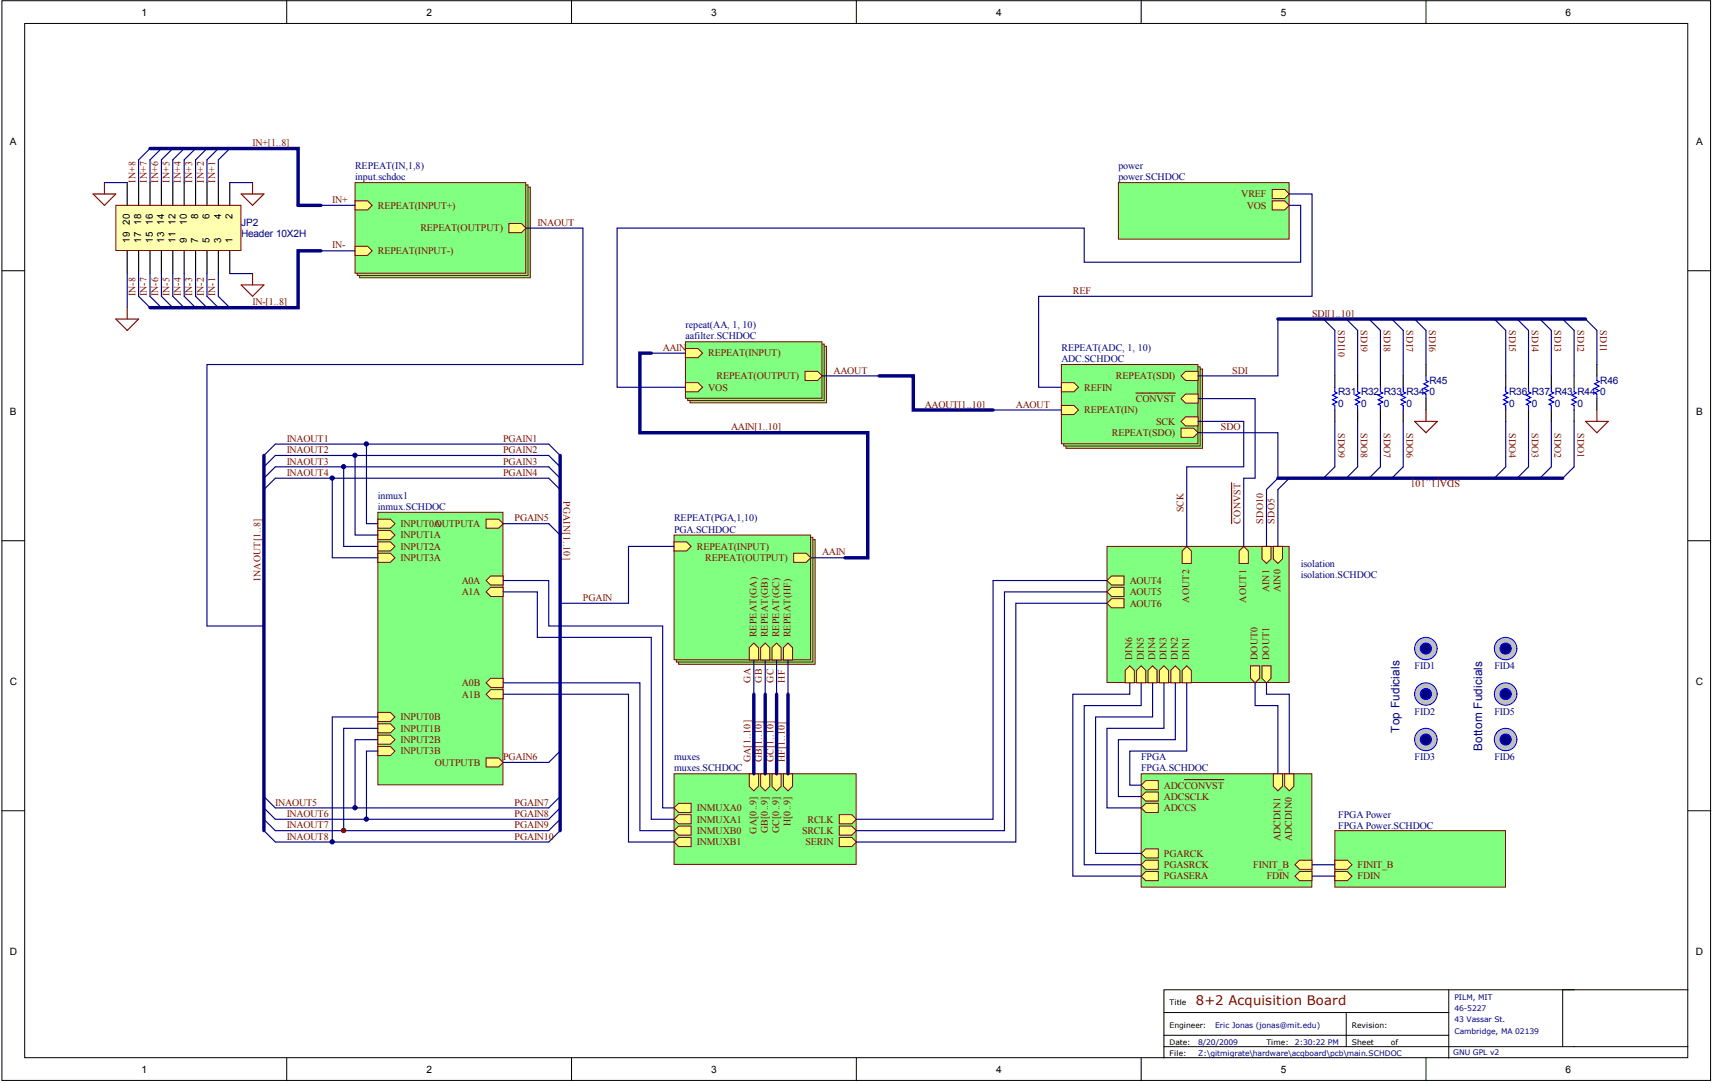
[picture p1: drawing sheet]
<svg xmlns="http://www.w3.org/2000/svg" width="275mm" height="174mm" viewBox="0 0 275 174" stroke-linecap="round" stroke-linejoin="round" font-family="sans-serif">
<g fill="#fff" stroke="#000" stroke-width=".16">
<path d="M.3 .1h274.5v173.4h-274.5z"/>
<path d="M4 3.8h267.1v166.1h-267.1z"/>
</g>
<g fill="none" stroke="#000" stroke-width=".16">
<path d="M46.1 .1v3.7M91.8 .1v3.7M137.6 .1v3.7M183.3 .1v3.7M229.1 .1v3.7M.3 43.5h3.7M271.2 43.5h3.6M.3 86.8h3.7M271.2 86.8h3.6M.3 130.2h3.7M271.2 130.2h3.6M232.7 159v10.9"/>
<path d="M252.9 159h-65.9v10.9M271.2 159h-20.2v9.1M46.1 169.9v3.7M91.8 169.9v3.7M137.6 169.9v3.7M183.3 169.9v3.7M187 162.6h45.7M187 168.1h84.2M187 166.3h45.7M216.3 162.6v5.5M229.1 169.9v3.7"/>
</g>
<circle cx="55.2" cy="133.4" r=".34" fill="#000080" stroke="#000080" stroke-width=".16"/>
<g fill="#80ff80" stroke="#800000" stroke-width=".16">
<path d="M57.8 30.1h27.4v14.5h-27.4z"/>
<path d="M57.4 29.7h27.4v14.5h-27.4z"/>
<path d="M57 29.3h27.5v14.6h-27.5z"/>
</g>
<g fill="#ffff80" stroke="#800000" stroke-width=".16">
<path d="M57 32.2h2.1l.7 .8-.7 .7h-2.1z" fill-rule="evenodd"/>
<path d="M57 39.6h2.1l.7 .7-.7 .7h-2.1z" fill-rule="evenodd"/>
<path d="M81.7 35.9h2.1l.7 .7-.7 .8h-2.1z" fill-rule="evenodd"/>
</g>
<path d="M51.5 33h5.5M51.5 40.3h5.5" fill="none" stroke="#000080" stroke-width=".18"/>
<path d="M18.6 33h20.1v7.2h-20.1z" fill="#ffffb0" stroke="#800000" stroke-width=".16"/>
<g fill="none" stroke="#000" stroke-width=".18">
<path d="M20.4 29.3v3.7M22.3 29.3v3.7M24.1 29.3v3.7M25.9 29.3v3.7M27.8 29.3v3.7M29.6 29.3v3.7M31.4 29.3v3.7M33.2 29.3v3.7M35.1 29.3v3.7M36.9 29.3v3.7M20.4 40.3v3.6M22.3 40.3v3.6"/>
<path d="M24.1 40.3v3.6M25.9 40.3v3.6M27.8 40.3v3.6M29.6 40.3v3.6M31.4 40.3v3.6M33.2 40.3v3.6M35.1 40.3v3.6M36.9 40.3v3.6"/>
</g>
<path d="M24.1 23.8h23.8v9.2h3.6M51.5 40.3h-3.6v9.1h-23.8" fill="none" stroke="#000080" stroke-width=".55"/>
<g fill="none" stroke="#000080" stroke-width=".18">
<path d="M16.8 29.3h3.6M24.1 23.8l-1.8 1.9v3.6M25.9 23.8l-1.8 1.9v3.6M27.8 23.8l-1.9 1.9v3.6M29.6 23.8l-1.8 1.9v3.6M31.4 23.8l-1.8 1.9v3.6M33.2 23.8l-1.8 1.9v3.6M35.1 23.8l-1.9 1.9v3.6M36.9 23.8l-1.8 1.9v3.6M36.9 29.3h3.7M20.4 43.9v5.5M22.3 43.9v3.7l1.8 1.8"/>
<path d="M24.1 43.9v3.7l1.8 1.8M25.9 43.9v3.7l1.9 1.8M27.8 43.9v3.7l1.8 1.8M29.6 43.9v3.7l1.8 1.8M31.4 43.9v3.7l1.8 1.8M33.2 43.9v3.7l1.9 1.8M35.1 43.9v3.7l1.8 1.8M36.9 43.9h3.7"/>
</g>
<path d="M14.9 31.2h3.7l-1.8 1.8zM16.8 29.3v1.9M38.7 31.2h3.7l-1.8 1.8zM40.6 29.3v1.9M18.6 51.2h3.7l-1.9 1.9zM20.4 49.4v1.8M38.7 45.8h3.7l-1.8 1.8zM40.6 43.9v1.9" fill="none" stroke="#800000" stroke-width=".18"/>
<g fill="#80ff80" stroke="#800000" stroke-width=".16">
<path d="M110.8 55.6h22v9.1h-22z"/>
<path d="M110.5 55.3h21.9v9h-21.9z"/>
<path d="M110.1 54.9h21.9v9.1h-21.9z"/>
</g>
<g fill="#ffff80" stroke="#800000" stroke-width=".16">
<path d="M129.3 59.6h2l.8 .8-.8 .7h-2z" fill-rule="evenodd"/>
<path d="M110.1 56h2l.8 .7-.8 .7h-2z" fill-rule="evenodd"/>
<path d="M110.1 61.5h2l.8 .7-.8 .7h-2z" fill-rule="evenodd"/>
</g>
<path d="M42.4 73.1l1.8-1.8h43.9l1.9 1.8M42.4 75l1.8-1.9h43.9l1.9 1.9M42.4 76.8l1.8-1.8h43.9l1.9 1.8M42.4 78.6l1.8-1.8h43.9l1.9 1.8M33.2 100.5h9.2M42.4 127.9l1.8 1.8h43.9l1.9-1.8M42.4 129.7l1.8 1.9h43.9l1.9-1.9M42.4 131.6l1.8 1.8h43.9l1.9-1.8M42.4 133.4l1.8 1.8h43.9l1.9-1.8" fill="none" stroke="#000080" stroke-width=".18"/>
<path d="M42.4 73.1v60.3M90 73.1v60.3" fill="none" stroke="#000080" stroke-width=".55"/>
<path d="M60.7 82.3h20.1v43.7h-20.1z" fill="#80ff80" stroke="#800000" stroke-width=".16"/>
<g fill="#ffff80" stroke="#800000" stroke-width=".16">
<path d="M60.7 83.4h2l.7 .7-.7 .7h-2z" fill-rule="evenodd"/>
<path d="M60.7 85.2h2l.7 .7-.7 .8h-2z" fill-rule="evenodd"/>
<path d="M60.7 87h2l.7 .8-.7 .7h-2z" fill-rule="evenodd"/>
<path d="M60.7 88.8h2l.7 .8-.7 .7h-2z" fill-rule="evenodd"/>
<path d="M78.1 93.2l.7-.7h2v1.5h-2z" fill-rule="evenodd"/>
<path d="M78.1 95.1l.7-.8h2v1.5h-2z" fill-rule="evenodd"/>
<path d="M78.1 83.4h2l.7 .7-.7 .7h-2z" fill-rule="evenodd"/>
<path d="M60.7 114.4h2l.7 .7-.7 .8h-2z" fill-rule="evenodd"/>
<path d="M60.7 116.2h2l.7 .8-.7 .7h-2z" fill-rule="evenodd"/>
<path d="M60.7 118.1h2l.7 .7-.7 .7h-2z" fill-rule="evenodd"/>
<path d="M60.7 119.9h2l.7 .7-.7 .7h-2z" fill-rule="evenodd"/>
<path d="M78.1 109.7l.7-.8h2v1.5h-2z" fill-rule="evenodd"/>
<path d="M78.1 111.5l.7-.7h2v1.4h-2z" fill-rule="evenodd"/>
<path d="M78.1 121.7h2l.7 .7-.7 .8h-2z" fill-rule="evenodd"/>
</g>
<path d="M53.4 76.8v12.8h7.3M55.2 75v12.8h5.5M57 73.1v12.8h3.7M58.9 71.3v12.8h1.8M80.8 84.1h7.3l1.9 1.8M90 120.6l-1.9 1.8" fill="none" stroke="#000080" stroke-width=".18"/>
<g fill="#80ff80" stroke="#800000" stroke-width=".16">
<path d="M109 86.7h21.9v20h-21.9z"/>
<path d="M108.6 86.3h22v20h-22z"/>
<path d="M108.3 85.9h21.9v20.1h-21.9z"/>
</g>
<g fill="#ffff80" stroke="#800000" stroke-width=".16">
<path d="M127.5 88.8h2l.7 .8-.7 .7h-2z" fill-rule="evenodd"/>
<path d="M108.3 87h2l.7 .8-.7 .7h-2z" fill-rule="evenodd"/>
<path d="M125.8 104l.8-.7 .7 .7v2h-1.5z" fill-rule="evenodd"/>
<path d="M120.4 104l.7-.7 .7 .7v2h-1.4z" fill-rule="evenodd"/>
<path d="M122.2 104l.7-.7 .8 .7v2h-1.5z" fill-rule="evenodd"/>
<path d="M124 104l.7-.7 .8 .7v2h-1.5z" fill-rule="evenodd"/>
</g>
<path d="M104.6 56.7h5.5M130.2 89.6h5.5" fill="none" stroke="#000080" stroke-width=".18"/>
<path d="M177.8 87.8h29.3v21.8h-29.3z" fill="#80ff80" stroke="#800000" stroke-width=".16"/>
<g fill="#ffff80" stroke="#800000" stroke-width=".16">
<path d="M202.7 87.8h1.5v2l-.8 .7-.7-.7z" fill-rule="evenodd"/>
<path d="M204.5 87.8h1.5v2l-.7 .7-.8-.7z" fill-rule="evenodd"/>
<path d="M202.7 106.9h1.5v2l-.8 .8-.7-.8z" fill-rule="evenodd"/>
<path d="M200.9 106.9h1.4v2l-.7 .8-.7-.8z" fill-rule="evenodd"/>
<path d="M199 88.5l.8-.7 .7 .7v2h-1.5z" fill-rule="evenodd"/>
<path d="M189.9 88.5l.7-.7 .8 .7v2h-1.5z" fill-rule="evenodd"/>
<path d="M177.8 93.2l.8-.7h2v1.5h-2z" fill-rule="evenodd"/>
<path d="M177.8 95.1l.8-.8h2v1.5h-2z" fill-rule="evenodd"/>
<path d="M177.8 96.9l.8-.8h2v1.5h-2z" fill-rule="evenodd"/>
<path d="M189.9 107.7l.7-.8 .8 .8v2h-1.5z" fill-rule="evenodd"/>
<path d="M188.1 107.7l.7-.8 .7 .8v2h-1.4z" fill-rule="evenodd"/>
<path d="M186.2 107.7l.8-.8 .7 .8v2h-1.5z" fill-rule="evenodd"/>
<path d="M184.4 107.7l.7-.8 .8 .8v2h-1.5z" fill-rule="evenodd"/>
<path d="M182.6 107.7l.7-.8 .7 .8v2h-1.4z" fill-rule="evenodd"/>
<path d="M180.7 107.7l.8-.8 .7 .8v2h-1.5z" fill-rule="evenodd"/>
</g>
<path d="M179.7 29.3h27.4v9.1h-27.4z" fill="#80ff80" stroke="#800000" stroke-width=".16"/>
<g fill="#ffff80" stroke="#800000" stroke-width=".16">
<path d="M204.4 30.4h2l.7 .8-.7 .7h-2z" fill-rule="evenodd"/>
<path d="M204.4 32.2h2l.7 .8-.7 .7h-2z" fill-rule="evenodd"/>
</g>
<path d="M183.3 124.3h27.4v18.2h-27.4z" fill="#80ff80" stroke="#800000" stroke-width=".16"/>
<g fill="#ffff80" stroke="#800000" stroke-width=".16">
<path d="M206.4 124.3h1.4v2l-.7 .7-.7-.7z" fill-rule="evenodd"/>
<path d="M204.5 124.3h1.5v2l-.7 .7-.8-.7z" fill-rule="evenodd"/>
<path d="M183.3 127.9l.7-.7h2.1v1.4h-2.1z" fill-rule="evenodd"/>
<path d="M183.3 129.7l.7-.7h2.1v1.5h-2.1z" fill-rule="evenodd"/>
<path d="M183.3 126.1l.7-.7h2.1v1.4h-2.1z" fill-rule="evenodd"/>
</g>
<path d="M190.3 125.2h6.3" fill="none" stroke="#800000" stroke-width=".18"/>
<g fill="#ffff80" stroke="#800000" stroke-width=".16">
<path d="M183.3 137l.7-.7h2.1v1.5h-2.1z" fill-rule="evenodd"/>
<path d="M183.3 138.9l.7-.8h2.1v1.5h-2.1z" fill-rule="evenodd"/>
<path d="M183.3 140.7l.7-.7h2.1v1.4h-2.1z" fill-rule="evenodd"/>
<path d="M208 138.9l.7-.8h2.1v1.5h-2.1z" fill-rule="evenodd"/>
<path d="M208 140.7l.7-.7h2.1v1.4h-2.1z" fill-rule="evenodd"/>
</g>
<g fill="none" stroke="#000080" stroke-width=".18">
<path d="M207.1 33h1.8v9.1h-34.7v-5.5h-75.1v25.6h11M60.7 115.1h-7.3v20.1M60.7 117h-5.5v16.4M60.7 118.8h-3.7v10.9M181.5 109.7v1.8h-9.2v29.2h11M183.3 109.7v3.6h-9.1v25.6h9.1M185.1 109.7v5.4h-9.1v21.9h7.3M187 109.7v7.3h-9.2v12.7h5.5M188.8 109.7v9.1h-9.1v9.1h3.6M190.6 109.7v10.9h-9.1v5.5h1.8M201.6 109.7v3.6h3.7v11M203.4 109.7v1.8h3.7v12.8"/>
<path d="M60.7 120.6h-1.8v11"/>
</g>
<circle cx="55.2" cy="133.4" r=".34" fill="#800000" stroke="#800000" stroke-width=".16"/>
<path d="M108.3 124.3h29.2v14.5h-29.2z" fill="#80ff80" stroke="#800000" stroke-width=".16"/>
<g fill="#ffff80" stroke="#800000" stroke-width=".16">
<path d="M134.8 130.8h2l.8 .8-.8 .7h-2z" fill-rule="evenodd"/>
<path d="M134.8 132.7h2l.8 .7-.8 .7h-2z" fill-rule="evenodd"/>
<path d="M134.8 134.5h2l.8 .7-.8 .8h-2z" fill-rule="evenodd"/>
<path d="M108.3 129.7l.7-.7h2v1.5h-2z" fill-rule="evenodd"/>
<path d="M108.3 131.6l.7-.8h2v1.5h-2z" fill-rule="evenodd"/>
<path d="M108.3 133.4l.7-.7h2v1.4h-2z" fill-rule="evenodd"/>
<path d="M108.3 135.2l.7-.7h2v1.5h-2z" fill-rule="evenodd"/>
<path d="M125.8 124.3h1.5v2l-.7 .7-.8-.7z" fill-rule="evenodd"/>
<path d="M120.4 124.3h1.4v2l-.7 .7-.7-.7z" fill-rule="evenodd"/>
<path d="M122.2 124.3h1.5v2l-.8 .7-.7-.7z" fill-rule="evenodd"/>
<path d="M124 124.3h1.5v2l-.8 .7-.7-.7z" fill-rule="evenodd"/>
</g>
<path d="M84.5 36.6h9.1v21.9h-60.4v42M108.3 87.8h-7.3v9.1h-11M177.8 96.9h-14.6v38.3h-25.6M177.8 95.1h-16.4v38.3h-23.8M177.8 93.2h-18.3v38.4h-21.9M121.1 106v5.5M122.9 106v5.5M124.7 106v5.5M126.6 106v5.5M80.8 122.4h7.3" fill="none" stroke="#000080" stroke-width=".18"/>
<path d="M104.6 56.7h-1.8v12.8h36.6v20.1h-3.7M121.1 111.5v12.8M122.9 111.5v12.8M124.7 111.5v12.8M126.6 111.5v12.8" fill="none" stroke="#000080" stroke-width=".55"/>
<path d="M214.4 133.4h27.4v9.1h-27.4z" fill="#80ff80" stroke="#800000" stroke-width=".16"/>
<g fill="#ffff80" stroke="#800000" stroke-width=".16">
<path d="M214.4 138.1h2l.8 .8-.8 .7h-2z" fill-rule="evenodd"/>
<path d="M214.4 140h2l.8 .7-.8 .7h-2z" fill-rule="evenodd"/>
</g>
<path d="M80.8 93.2h7.3v7.3h18.3v29.2h1.9M80.8 95.1h5.5v7.3h18.3v29.2h3.7M80.8 109.7h22v23.7h5.5M80.8 111.5h20.2v23.7h7.3M210.8 138.9h3.6M210.8 140.7h3.6" fill="none" stroke="#000080" stroke-width=".18"/>
<path d="M197.8 77.5v6.6" fill="none" stroke="#800000" stroke-width=".18"/>
<g fill="#80ff80" stroke="#800000" stroke-width=".16">
<path d="M171.2 59.3h22v12.7h-22z"/>
<path d="M170.9 58.9h21.9v12.7h-21.9z"/>
<path d="M170.5 58.5h21.9v12.8h-21.9z"/>
</g>
<g fill="#ffff80" stroke="#800000" stroke-width=".16">
<path d="M170.5 61.5h2l.7 .7-.7 .7h-2z" fill-rule="evenodd"/>
<path d="M170.5 65.1h2l.7 .7-.7 .8h-2z" fill-rule="evenodd"/>
<path d="M189.7 64l.7-.7h2.1v1.4h-2.1z" fill-rule="evenodd"/>
</g>
<path d="M182.5 63.1h6.3" fill="none" stroke="#800000" stroke-width=".18"/>
<g fill="#ffff80" stroke="#800000" stroke-width=".16">
<path d="M189.7 67.7l.7-.8h2.1v1.5h-2.1z" fill-rule="evenodd"/>
<path d="M189.7 68.8h2l.8 .7-.8 .7h-2z" fill-rule="evenodd"/>
<path d="M189.7 60.4l.7-.8h2.1v1.5h-2.1z" fill-rule="evenodd"/>
</g>
<path d="M205.3 51.2h49.4M141.2 60.4h5.5v5.4h12.8M205.3 76.8h45.7" fill="none" stroke="#000080" stroke-width=".55"/>
<g fill="none" stroke="#000080" stroke-width=".18">
<path d="M207.1 31.2h3.7v16.4h-44v14.6h3.7M205.3 51.2v9.2h-12.8M212.6 51.2l1.8 1.9v7.3M216.3 51.2l1.8 1.9v7.3M219.9 51.2l1.8 1.9v7.3M223.6 51.2l1.8 1.9v7.3M227.2 51.2l1.9 1.9v5.4M240 51.2l1.9 1.9v7.3M243.7 51.2l1.8 1.9v7.3M247.4 51.2l1.8 1.9v7.3M251 51.2l1.9 1.9v7.3M254.7 51.2l1.8 1.9v5.4"/>
<path d="M132.1 60.4h9.1M159.5 65.8h11M192.5 69.5h12.8v7.3l-1.9 1.8v9.2M192.5 67.7h7.3v7.3h-9.2v12.8M192.5 64h9.1v12.8h-1.8v11M207.1 76.8l-1.8 1.8v9.2M214.4 67.7v7.3l-1.8 1.8M218.1 67.7v7.3l-1.8 1.8M221.7 67.7v7.3l-1.8 1.8M225.4 67.7v7.3l-1.8 1.8M241.9 67.7v7.3l-1.9 1.8M245.5 67.7v7.3l-1.8 1.8"/>
<path d="M249.2 67.7v7.3l-1.8 1.8M252.9 67.7v7.3l-1.9 1.8"/>
</g>
<path d="M227.2 67.7h3.7l-1.8 1.8zM229.1 65.8v1.9M254.7 67.7h3.6l-1.8 1.8zM256.5 65.8v1.9" fill="none" stroke="#800000" stroke-width=".18"/>
<path d="M214.4 62.2v.7l.4 .2-.7 .4 .7 .3-.7 .4 .7 .4-.7 .3 .3 .2v.7M218.1 62.2v.7l.3 .2-.7 .4 .7 .3-.7 .4 .7 .4-.7 .3 .4 .2v.7M221.7 62.2v.7l.4 .2-.7 .4 .7 .3-.7 .4 .7 .4-.7 .3 .3 .2v.7M225.4 62.2v.7l.4 .2-.8 .4 .8 .3-.8 .4 .8 .4-.8 .3 .4 .2v.7M229.1 60.4v.7l.3 .2-.7 .3 .7 .4-.7 .4 .7 .3-.7 .4 .4 .2v.7M241.9 62.2v.7l.3 .2-.7 .4 .7 .3-.7 .4 .7 .4-.7 .3 .4 .2v.7M245.5 62.2v.7l.4 .2-.7 .4 .7 .3-.7 .4 .7 .4-.7 .3 .3 .2v.7M249.2 62.2v.7l.4 .2-.8 .4 .8 .3-.8 .4 .8 .4-.8 .3 .4 .2v.7M252.9 62.2v.7l.3 .2-.7 .4 .7 .3-.7 .4 .7 .4-.7 .3 .4 .2v.7M256.5 60.4v.7l.4 .2-.8 .3 .8 .4-.8 .4 .8 .3-.8 .4 .4 .2v.7" fill="none" stroke="#00f" stroke-width=".18"/>
<g fill="none" stroke="#000" stroke-width=".18">
<path d="M229.1 58.5v1.9M256.5 58.5v1.9M214.4 60.4v1.8M214.4 65.8v1.9M218.1 60.4v1.8M218.1 65.8v1.9M221.7 60.4v1.8M221.7 65.8v1.9M225.4 60.4v1.8M225.4 65.8v1.9M229.1 64v1.8M241.9 60.4v1.8"/>
<path d="M241.9 65.8v1.9M245.5 60.4v1.8M245.5 65.8v1.9M249.2 60.4v1.8M249.2 65.8v1.9M252.9 60.4v1.8M252.9 65.8v1.9M256.5 64v1.8"/>
</g>
<circle cx="229.1" cy="104.2" r="1.81" fill="#c0c0c0" stroke="#00f" stroke-width=".16"/>
<circle cx="229" cy="104.2" r=".89" fill="#11037f" stroke="#00f" stroke-width=".16"/>
<circle cx="229.1" cy="111.5" r="1.81" fill="#c0c0c0" stroke="#00f" stroke-width=".16"/>
<circle cx="229" cy="111.5" r=".89" fill="#11037f" stroke="#00f" stroke-width=".16"/>
<circle cx="229.1" cy="118.8" r="1.81" fill="#c0c0c0" stroke="#00f" stroke-width=".16"/>
<circle cx="229" cy="118.8" r=".89" fill="#11037f" stroke="#00f" stroke-width=".16"/>
<circle cx="241.9" cy="104.2" r="1.81" fill="#c0c0c0" stroke="#00f" stroke-width=".16"/>
<circle cx="241.9" cy="104.2" r=".89" fill="#11037f" stroke="#00f" stroke-width=".16"/>
<circle cx="241.9" cy="111.5" r="1.81" fill="#c0c0c0" stroke="#00f" stroke-width=".16"/>
<circle cx="241.9" cy="111.5" r=".89" fill="#11037f" stroke="#00f" stroke-width=".16"/>
<circle cx="241.9" cy="118.8" r="1.81" fill="#c0c0c0" stroke="#00f" stroke-width=".16"/>
<circle cx="241.9" cy="118.8" r=".89" fill="#11037f" stroke="#00f" stroke-width=".16"/>
<g fill="#000080" stroke="#000080" stroke-width=".16">
<circle cx="53.4" cy="135.2" r=".34"/>
<circle cx="53.4" cy="76.8" r=".34"/>
<circle cx="55.2" cy="74.9" r=".34"/>
<circle cx="57" cy="129.7" r=".34"/>
<circle cx="57" cy="73.1" r=".34"/>
<circle cx="58.9" cy="131.5" r=".34"/>
<circle cx="58.9" cy="71.3" r=".34"/>
</g>
<text font-size="2.1" fill="#800000" x="192.1" y="161.4">8+2 Acquisition Board</text>
<g font-size="1.9" fill="#000080">
<text x="224.8" y="117.7" transform="rotate(-90 224.8 117.7)">Top Fudicials</text>
<text x="238.1" y="120.6" transform="rotate(-90 238.1 120.6)">Bottom Fudicials</text>
</g>
<g font-size="1.6">
<text x="22.7" y="2.5">1</text>
<text x="68.5" y="2.5">2</text>
<text x="114.2" y="2.5">3</text>
<text x="160" y="2.5">4</text>
<text x="205.7" y="2.5">5</text>
<text x="251.5" y="2.5">6</text>
<text x="1.6" y="23.3">A</text>
<text x="272.5" y="23.3">A</text>
<text x="31.8" y="35.2" transform="rotate(-90 31.8 35.2)">8</text>
<text x="33.7" y="35.2" transform="rotate(-90 33.7 35.2)">6</text>
<text x="35.5" y="35.2" transform="rotate(-90 35.5 35.2)">4</text>
<text x="37.3" y="35.2" transform="rotate(-90 37.3 35.2)">2</text>
<text x="20.9" y="39" transform="rotate(-90 20.9 39)">19</text>
<text x="20.9" y="36.1" transform="rotate(-90 20.9 36.1)">20</text>
<text x="22.7" y="39" transform="rotate(-90 22.7 39)">17</text>
<text x="22.7" y="36.1" transform="rotate(-90 22.7 36.1)">18</text>
<text x="24.5" y="39" transform="rotate(-90 24.5 39)">15</text>
<text x="24.5" y="36.1" transform="rotate(-90 24.5 36.1)">16</text>
<text x="26.4" y="39" transform="rotate(-90 26.4 39)">13</text>
<text x="26.4" y="36.1" transform="rotate(-90 26.4 36.1)">14</text>
<text x="28.2" y="39" transform="rotate(-90 28.2 39)">11</text>
<text x="28.2" y="36.1" transform="rotate(-90 28.2 36.1)">12</text>
<text x="30" y="39" transform="rotate(-90 30 39)">9</text>
<text x="30" y="36.1" transform="rotate(-90 30 36.1)">10</text>
<text x="31.8" y="39" transform="rotate(-90 31.8 39)">7</text>
<text x="33.7" y="39" transform="rotate(-90 33.7 39)">5</text>
<text x="35.5" y="39" transform="rotate(-90 35.5 39)">3</text>
<text x="37.3" y="39" transform="rotate(-90 37.3 39)">1</text>
<text x="1.6" y="66.6">B</text>
<text x="272.5" y="66.6">B</text>
<text x="1.6" y="110">C</text>
<text x="272.4" y="110">C</text>
<text x="1.6" y="153.3">D</text>
<text x="272.4" y="153.3">D</text>
<text x="22.7" y="172.3">1</text>
<text x="68.5" y="172.3">2</text>
<text x="114.2" y="172.3">3</text>
<text x="160" y="172.3">4</text>
<text x="205.7" y="172.3">5</text>
<text x="251.5" y="172.3">6</text>
</g>
<g font-size="1.6" fill="#800000">
<text x="40.6" y="23.5">IN+[1..8]</text>
<text x="21.7" y="29.3" transform="rotate(-90 21.7 29.3)">IN+8</text>
<text x="23.6" y="29.3" transform="rotate(-90 23.6 29.3)">IN+7</text>
<text x="25.4" y="29.3" transform="rotate(-90 25.4 29.3)">IN+6</text>
<text x="27.2" y="29.3" transform="rotate(-90 27.2 29.3)">IN+5</text>
<text x="29.1" y="29.3" transform="rotate(-90 29.1 29.3)">IN+4</text>
<text x="30.9" y="29.3" transform="rotate(-90 30.9 29.3)">IN+3</text>
<text x="32.7" y="29.3" transform="rotate(-90 32.7 29.3)">IN+2</text>
<text x="34.6" y="29.3" transform="rotate(-90 34.6 29.3)">IN+1</text>
<text x="53.4" y="32.6">IN+</text>
<text x="60.7" y="33.5">REPEAT(INPUT+)</text>
<text x="199.4" y="31.7">VREF</text>
<text x="200.3" y="33.5">VOS</text>
<text x="53.4" y="39.9">IN-</text>
<text x="60.7" y="40.8">REPEAT(INPUT-)</text>
<text x="67.5" y="37.2">REPEAT(OUTPUT)</text>
<text x="86.3" y="36.3">INAOUT</text>
<text x="21.7" y="47.6" transform="rotate(-90 21.7 47.6)">IN-8</text>
<text x="23.6" y="47.6" transform="rotate(-90 23.6 47.6)">IN-7</text>
<text x="25.4" y="47.6" transform="rotate(-90 25.4 47.6)">IN-6</text>
<text x="27.2" y="47.6" transform="rotate(-90 27.2 47.6)">IN-5</text>
<text x="29.1" y="47.6" transform="rotate(-90 29.1 47.6)">IN-4</text>
<text x="30.9" y="47.6" transform="rotate(-90 30.9 47.6)">IN-3</text>
<text x="32.7" y="47.6" transform="rotate(-90 32.7 47.6)">IN-2</text>
<text x="34.6" y="47.6" transform="rotate(-90 34.6 47.6)">IN-1</text>
<text x="172.3" y="47.2">REF</text>
<text x="40.6" y="49">IN-[1..8]</text>
<text x="210.8" y="50.9">SDI[1..10]</text>
<text x="214.9" y="53.1" transform="rotate(90 214.9 53.1)">SDI10</text>
<text x="218.6" y="53.1" transform="rotate(90 218.6 53.1)">SDI9</text>
<text x="222.3" y="53.1" transform="rotate(90 222.3 53.1)">SDI8</text>
<text x="225.9" y="53.1" transform="rotate(90 225.9 53.1)">SDI7</text>
<text x="229.6" y="53.1" transform="rotate(90 229.6 53.1)">SDI6</text>
<text x="242.4" y="53.1" transform="rotate(90 242.4 53.1)">SDI5</text>
<text x="246.1" y="53.1" transform="rotate(90 246.1 53.1)">SDI4</text>
<text x="249.7" y="53.1" transform="rotate(90 249.7 53.1)">SDI3</text>
<text x="253.4" y="53.1" transform="rotate(90 253.4 53.1)">SDI2</text>
<text x="257" y="53.1" transform="rotate(90 257 53.1)">SDI1</text>
<text x="106.4" y="56.3">AAIN</text>
<text x="113.8" y="57.2">REPEAT(INPUT)</text>
<text x="133.9" y="60">AAOUT</text>
<text x="198" y="60">SDI</text>
<text x="113.8" y="62.7">VOS</text>
<text x="115.1" y="60.9">REPEAT(OUTPUT)</text>
<text x="148.5" y="65.5">AAOUT[1..10]</text>
<text x="163.2" y="65.5">AAOUT</text>
<text x="174.2" y="62.7">REFIN</text>
<text x="179.3" y="60.9">REPEAT(SDI)</text>
<text x="182.5" y="64.6">CONVST</text>
<text x="46.1" y="70.9">INAOUT1</text>
<text x="80.8" y="70.9">PGAIN1</text>
<text x="117.4" y="69.1">AAIN[1..10]</text>
<text x="174.2" y="66.4">REPEAT(IN)</text>
<text x="178.6" y="70">REPEAT(SDO)</text>
<text x="185.7" y="68.2">SCK</text>
<text x="196.1" y="69.1">SDO</text>
<text x="214.9" y="69.5" transform="rotate(90 214.9 69.5)">SDO9</text>
<text x="218.6" y="69.5" transform="rotate(90 218.6 69.5)">SDO8</text>
<text x="222.3" y="69.5" transform="rotate(90 222.3 69.5)">SDO7</text>
<text x="225.9" y="69.5" transform="rotate(90 225.9 69.5)">SDO6</text>
<text x="242.4" y="69.5" transform="rotate(90 242.4 69.5)">SDO4</text>
<text x="246.1" y="69.5" transform="rotate(90 246.1 69.5)">SDO3</text>
<text x="249.7" y="69.5" transform="rotate(90 249.7 69.5)">SDO2</text>
<text x="253.4" y="69.5" transform="rotate(90 253.4 69.5)">SDO1</text>
<text x="46.1" y="72.8">INAOUT2</text>
<text x="46.1" y="74.6">INAOUT3</text>
<text x="46.1" y="76.4">INAOUT4</text>
<text x="80.8" y="72.8">PGAIN2</text>
<text x="80.8" y="74.6">PGAIN3</text>
<text x="80.8" y="76.4">PGAIN4</text>
<text x="234.6" y="77.1" transform="rotate(-180 234.6 77.1)">SDA[1..10]</text>
<text x="82.7" y="83.7">PGAIN5</text>
<text x="90.5" y="80.4" transform="rotate(90 90.5 80.4)">PGAIN[1..10]</text>
<text x="190.1" y="82.3" transform="rotate(-90 190.1 82.3)">SCK</text>
<text x="64.4" y="84.6">INPUT0A</text>
<text x="64.4" y="86.5">INPUT1A</text>
<text x="64.4" y="88.3">INPUT2A</text>
<text x="69.8" y="84.6">OUTPUTA</text>
<text x="111.9" y="88.3">REPEAT(INPUT)</text>
<text x="132.1" y="89.2">AAIN</text>
<text x="199.3" y="84.1" transform="rotate(-90 199.3 84.1)">CONVST</text>
<text x="202.9" y="84.1" transform="rotate(-90 202.9 84.1)">SDO10</text>
<text x="204.7" y="84.1" transform="rotate(-90 204.7 84.1)">SDO5</text>
<text x="41.9" y="93.2" transform="rotate(-90 41.9 93.2)">INAOUT[1..8]</text>
<text x="64.4" y="90.1">INPUT3A</text>
<text x="74.2" y="93.8">A0A</text>
<text x="74.2" y="95.6">A1A</text>
<text x="113.3" y="90.1">REPEAT(OUTPUT)</text>
<text x="181.5" y="93.8">AOUT4</text>
<text x="181.5" y="95.6">AOUT5</text>
<text x="203.9" y="95.1" transform="rotate(-90 203.9 95.1)">AIN1</text>
<text x="205.7" y="95.1" transform="rotate(-90 205.7 95.1)">AIN0</text>
<text x="93.6" y="96.5">PGAIN</text>
<text x="181.5" y="97.4">AOUT6</text>
<text x="191" y="96.8" transform="rotate(-90 191 96.8)">AOUT2</text>
<text x="200.2" y="96.8" transform="rotate(-90 200.2 96.8)">AOUT1</text>
<text x="121.5" y="102.4" transform="rotate(-90 121.5 102.4)">REPEAT(GA)</text>
<text x="123.3" y="102.4" transform="rotate(-90 123.3 102.4)">REPEAT(GB)</text>
<text x="125.2" y="102.4" transform="rotate(-90 125.2 102.4)">REPEAT(GC)</text>
<text x="127" y="102.4" transform="rotate(-90 127 102.4)">REPEAT(HF)</text>
<text x="181.9" y="106" transform="rotate(-90 181.9 106)">DIN6</text>
<text x="183.7" y="106" transform="rotate(-90 183.7 106)">DIN5</text>
<text x="185.5" y="106" transform="rotate(-90 185.5 106)">DIN4</text>
<text x="187.4" y="106" transform="rotate(-90 187.4 106)">DIN3</text>
<text x="189.2" y="106" transform="rotate(-90 189.2 106)">DIN2</text>
<text x="191" y="106" transform="rotate(-90 191 106)">DIN1</text>
<text x="202" y="106" transform="rotate(-90 202 106)">DOUT0</text>
<text x="203.9" y="106" transform="rotate(-90 203.9 106)">DOUT1</text>
<text x="74.2" y="110.2">A0B</text>
<text x="74.2" y="112">A1B</text>
<text x="120.6" y="109.7" transform="rotate(-90 120.6 109.7)">GA</text>
<text x="122.4" y="109.7" transform="rotate(-90 122.4 109.7)">GB</text>
<text x="124.2" y="109.7" transform="rotate(-90 124.2 109.7)">GC</text>
<text x="126.1" y="109.7" transform="rotate(-90 126.1 109.7)">HF</text>
<text x="64.4" y="115.7">INPUT0B</text>
<text x="64.4" y="117.5">INPUT1B</text>
<text x="64.4" y="119.3">INPUT2B</text>
<text x="64.4" y="121.2">INPUT3B</text>
<text x="69.9" y="123">OUTPUTB</text>
<text x="80.8" y="122.1">PGAIN6</text>
<text x="120.6" y="122.4" transform="rotate(-90 120.6 122.4)">GA[1..10]</text>
<text x="122.4" y="122.4" transform="rotate(-90 122.4 122.4)">GB[1..10]</text>
<text x="124.2" y="122.4" transform="rotate(-90 124.2 122.4)">GC[1..10]</text>
<text x="126.1" y="122.4" transform="rotate(-90 126.1 122.4)">HF[1..10]</text>
<text x="44.2" y="129.4">INAOUT5</text>
<text x="46.1" y="131.2">INAOUT6</text>
<text x="82.7" y="129.4">PGAIN7</text>
<text x="82.7" y="131.2">PGAIN8</text>
<text x="111.9" y="130.3">INMUXA0</text>
<text x="187" y="128.5">ADCSCLK</text>
<text x="187" y="130.3">ADCCS</text>
<text x="187" y="126.6">ADCCONVST</text>
<text x="46.1" y="133">INAOUT7</text>
<text x="46.1" y="134.8">INAOUT8</text>
<text x="82.7" y="133">PGAIN9</text>
<text x="82.7" y="134.8">PGAIN10</text>
<text x="111.9" y="132.1">INMUXA1</text>
<text x="111.9" y="133.9">INMUXB0</text>
<text x="111.9" y="135.8">INMUXB1</text>
<text x="121.5" y="133.9" transform="rotate(-90 121.5 133.9)">GA[0..9]</text>
<text x="123.3" y="133.8" transform="rotate(-90 123.3 133.8)">GB[0..9]</text>
<text x="125.2" y="133.8" transform="rotate(-90 125.2 133.8)">GC[0..9]</text>
<text x="127" y="132.7" transform="rotate(-90 127 132.7)">H[0..9]</text>
<text x="128.8" y="133.9">SRCLK</text>
<text x="129.4" y="135.8">SERIN</text>
<text x="129.7" y="132.1">RCLK</text>
<text x="187" y="137.6">PGARCK</text>
<text x="205.7" y="135.1" transform="rotate(-90 205.7 135.1)">ADCDIN1</text>
<text x="207.5" y="135.1" transform="rotate(-90 207.5 135.1)">ADCDIN0</text>
<text x="187" y="139.4">PGASRCK</text>
<text x="187" y="141.2">PGASERA</text>
<text x="201.3" y="139.4">FINIT_B</text>
<text x="203.5" y="141.2">FDIN</text>
<text x="218.1" y="139.4">FINIT_B</text>
<text x="218.1" y="141.2">FDIN</text>
</g>
<g font-size="1.6" fill="#000080">
<text x="57" y="27.1">REPEAT(IN,1,8)</text>
<text x="57" y="29">input.schdoc</text>
<text x="179.7" y="27.1">power</text>
<text x="179.7" y="29">power.SCHDOC</text>
<text x="38.7" y="36.3">JP2</text>
<text x="38.7" y="38.1">Header 10X2H</text>
<text x="110.1" y="52.7">repeat(AA, 1, 10)</text>
<text x="110.1" y="54.5">aafilter.SCHDOC</text>
<text x="170.5" y="56.3">REPEAT(ADC, 1, 10)</text>
<text x="170.5" y="58.2">ADC.SCHDOC</text>
<text x="215" y="65.3">0</text>
<text x="215" y="63.5">R31 R32 R33 R34</text>
<text x="218.6" y="65.3">0</text>
<text x="222.3" y="65.3">0</text>
<text x="226" y="65.3">0</text>
<text x="229.6" y="63.5">0</text>
<text x="229.6" y="61.7">R45</text>
<text x="242.4" y="65.3">0</text>
<text x="242.4" y="63.5">R36 R37 R43 R44</text>
<text x="246.1" y="65.3">0</text>
<text x="249.7" y="65.3">0</text>
<text x="253.4" y="65.3">0</text>
<text x="257.1" y="63.5">0</text>
<text x="257.1" y="61.7">R46</text>
<text x="60.7" y="80.1">inmux1</text>
<text x="60.7" y="81.9">inmux.SCHDOC</text>
<text x="108.3" y="83.7">REPEAT(PGA,1,10)</text>
<text x="108.3" y="85.5">PGA.SCHDOC</text>
<text x="208.9" y="91">isolation</text>
<text x="208.9" y="92.9">isolation.SCHDOC</text>
<text x="227.2" y="107.5">FID1</text>
<text x="240" y="107.5">FID4</text>
<text x="227.2" y="114.8">FID2</text>
<text x="240" y="114.8">FID5</text>
<text x="108.3" y="122.1">muxes</text>
<text x="108.3" y="123.9">muxes.SCHDOC</text>
<text x="183.3" y="122.1">FPGA</text>
<text x="183.3" y="123.9">FPGA.SCHDOC</text>
<text x="227.2" y="122.1">FID3</text>
<text x="240" y="122.1">FID6</text>
<text x="215" y="131.4">FPGA Power</text>
<text x="215" y="133.2">FPGA Power.SCHDOC</text>
</g>
<g font-size="1.2">
<text x="187.9" y="161.4">Title</text>
<text x="187.9" y="165.1">Engineer:</text>
<text x="187.9" y="167.8">Date:</text>
<text x="203.4" y="167.8">Time:</text>
<text x="217.2" y="165.1">Revision:</text>
<text x="217.2" y="167.8">Sheet</text>
<text x="223.4" y="167.8">of</text>
<text x="187.9" y="169.7">File:</text>
</g>
<g font-size="1.2" fill="#000080">
<text x="233.6" y="160.5">PILM, MIT</text>
<text x="192.5" y="167.8">8/20/2009</text>
<text x="195.2" y="165.1">Eric Jonas (jonas@mit.edu)</text>
<text x="208" y="167.8">2:30:22 PM</text>
<text x="233.6" y="162.4">46-5227</text>
<text x="233.6" y="164.2">43 Vassar St.</text>
<text x="233.6" y="166">Cambridge, MA 02139</text>
<text x="192.5" y="169.7">Z:\gitmigrate\hardware\acqboard\pcb\main.SCHDOC</text>
<text x="233.5" y="169.5">GNU GPL v2</text>
</g>
</svg>
